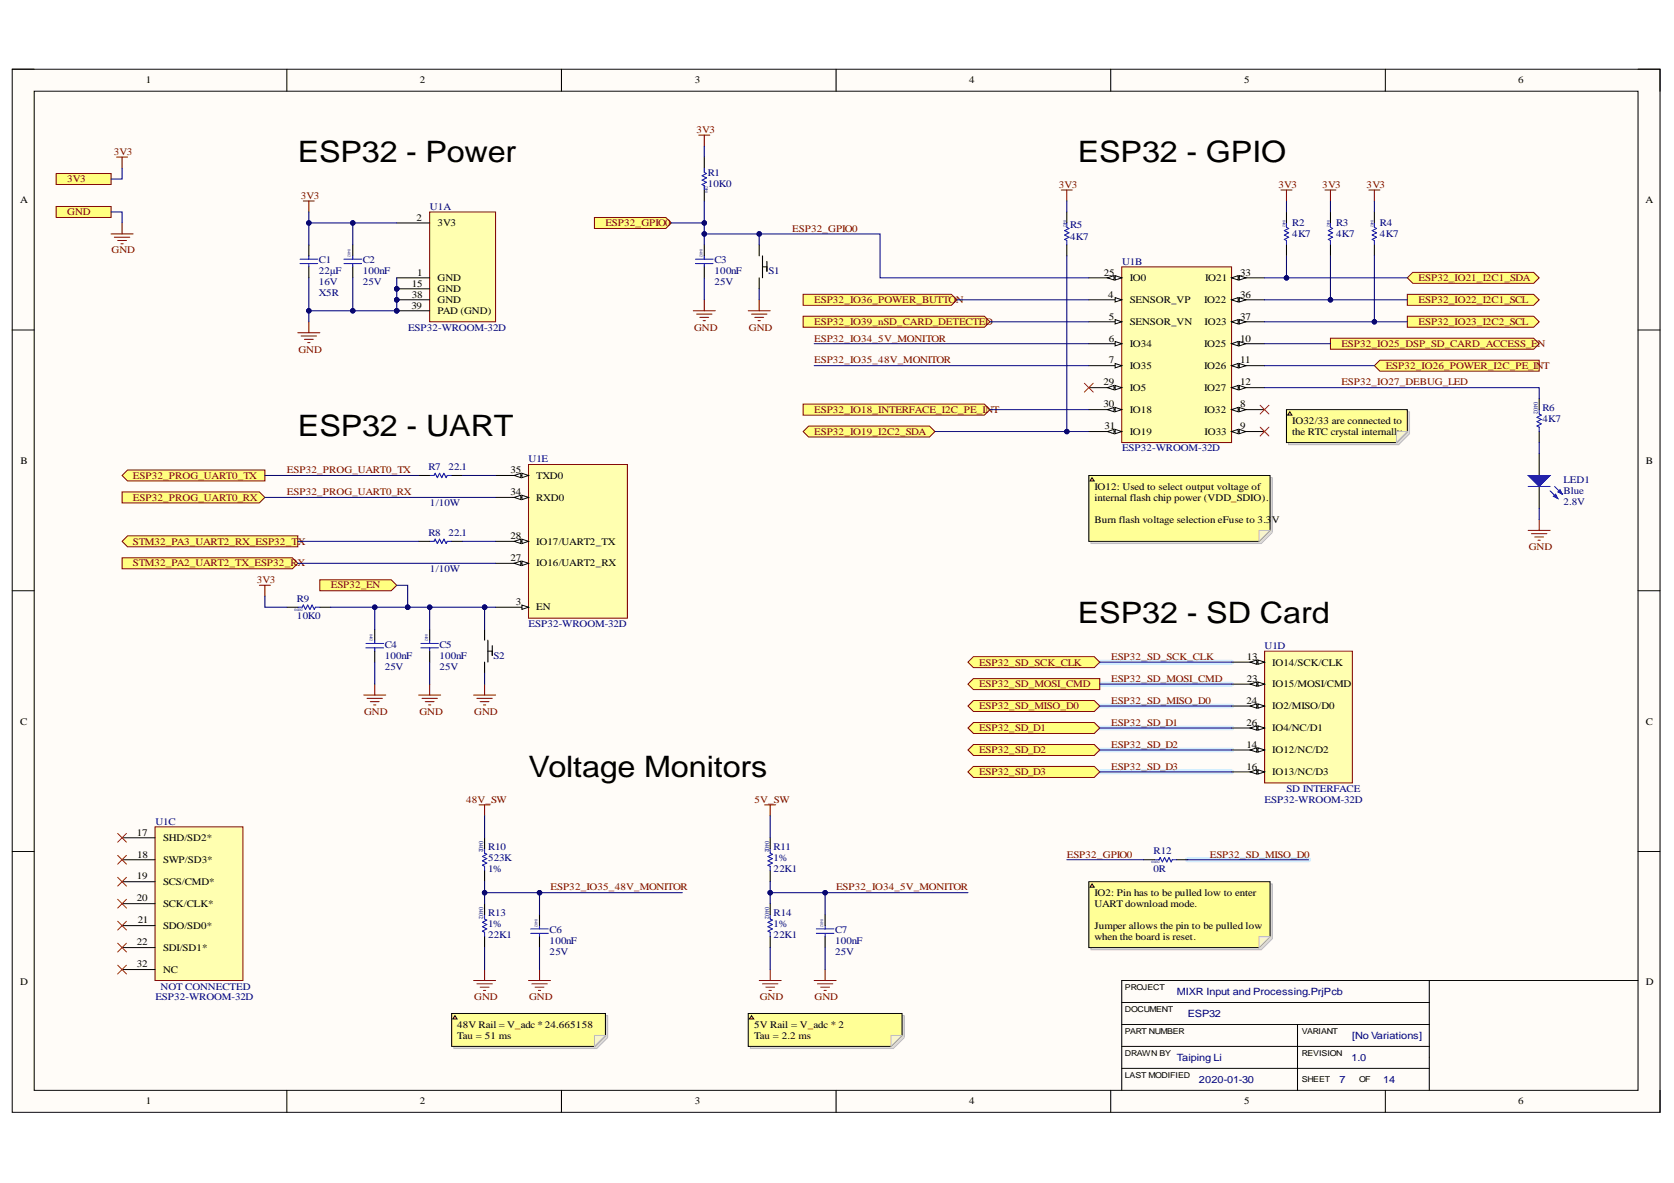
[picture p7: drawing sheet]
<svg xmlns="http://www.w3.org/2000/svg" width="297mm" height="210mm" viewBox="0 0 297 210" stroke-linecap="round" stroke-linejoin="round" font-family="sans-serif">
<path d="M2.2 12.3h292.4v185.1h-292.4z" fill-rule="evenodd" fill="#fffcf8"/>
<path d="M2.2 12.3h292.4v185.1h-292.4z" fill="none" stroke="#000" stroke-width=".18"/>
<path d="M6.1 16.2h284.6v177.3h-284.6z" fill-rule="evenodd" fill="#fffcf8"/>
<g fill="none" stroke="#000" stroke-width=".18">
<path d="M2.2 12.3h3.9M6.1 16.2h284.6v177.3h-284.6zM50.9 12.3v3.9M99.6 12.3v3.9M148.4 12.3v3.9M197.1 12.3v3.9M245.8 12.3v3.9M290.7 12.3h3.9v3.9M2.2 58.5h3.9M290.7 58.6h3.9M2.2 104.8h3.9M290.7 104.8h3.9"/>
<path d="M2.2 151.1h3.9M290.7 151.1h3.9M199 177.9h54.6M253.6 174v19.5M290.7 174h-91.7v19.5M50.9 193.5v3.9M99.6 193.5v3.9M148.4 193.5v3.9M197.1 193.5v3.9M199 189.6h54.6M199 181.8h54.6M199 185.7h54.6"/>
<path d="M230.2 181.8v11.7M245.8 193.5v3.9M294.6 193.5v3.9"/>
</g>
<path d="M195.1 117.5h23.4M195.1 137h23.4M195.1 133.1h23.4M195.1 129.2h23.4M195.1 125.3h23.4M195.1 121.4h23.4M210.7 152.5h21.5" fill="none" stroke="#ccecff" stroke-width=".93"/>
<circle cx="70.4" cy="51.2" r=".39" fill="#000080"/>
<circle cx="70.4" cy="51.2" r=".39" fill="none" stroke="#000080" stroke-width=".18"/>
<circle cx="70.4" cy="53.2" r=".39" fill="#000080"/>
<circle cx="70.4" cy="53.2" r=".39" fill="none" stroke="#000080" stroke-width=".18"/>
<circle cx="70.4" cy="55.1" r=".39" fill="#000080"/>
<circle cx="70.4" cy="55.1" r=".39" fill="none" stroke="#000080" stroke-width=".18"/>
<path d="M76.2 37.6h11.7v19.5h-11.7z" fill-rule="evenodd" fill="#ffffb0"/>
<path d="M76.2 37.6h11.7v19.5h-11.7z" fill="none" stroke="#800000" stroke-width=".18"/>
<path d="M70.4 39.6h5.8M70.4 49.3h5.8M70.4 51.2h5.8" fill="none" stroke="#000" stroke-width=".19"/>
<circle cx="70.4" cy="51.2" r=".39" fill="#000080"/>
<circle cx="70.4" cy="51.2" r=".39" fill="none" stroke="#000080" stroke-width=".18"/>
<path d="M70.4 53.2h5.8" fill="none" stroke="#000" stroke-width=".19"/>
<circle cx="70.4" cy="53.2" r=".39" fill="#000080"/>
<circle cx="70.4" cy="53.2" r=".39" fill="none" stroke="#000080" stroke-width=".18"/>
<path d="M70.4 55.1h5.8" fill="none" stroke="#000" stroke-width=".19"/>
<circle cx="70.4" cy="55.1" r=".39" fill="#000080"/>
<circle cx="70.4" cy="55.1" r=".39" fill="none" stroke="#000080" stroke-width=".18"/>
<path d="M199 47.4h19.5v31.1h-19.5z" fill-rule="evenodd" fill="#ffffb0"/>
<path d="M199 47.4h19.5v31.1h-19.5z" fill="none" stroke="#800000" stroke-width=".18"/>
<path d="M193.2 53.2h5.8" fill="none" stroke="#000" stroke-width=".18"/>
<path d="M197.9 52.8l1.1 .4-1.1 .4z" fill="#f8fcff"/>
<path d="M193.2 57.1h5.8M197.9 52.8l1.1 .4-1.1 .4z" fill="none" stroke="#000" stroke-width=".18"/>
<path d="M197.9 56.7l1.1 .4-1.1 .4z" fill="#f8fcff"/>
<path d="M197.9 56.7l1.1 .4-1.1 .4zM193.2 61h5.8" fill="none" stroke="#000" stroke-width=".18"/>
<path d="M197.9 60.6l1.1 .4-1.1 .4z" fill="#f8fcff"/>
<path d="M193.2 64.9h5.8M197.9 60.6l1.1 .4-1.1 .4z" fill="none" stroke="#000" stroke-width=".18"/>
<path d="M197.9 64.5l1.1 .4-1.1 .4z" fill="#f8fcff"/>
<path d="M197.9 64.5l1.1 .4-1.1 .4zM218.5 72.7h5.9" fill="none" stroke="#000" stroke-width=".18"/>
<path d="M218.5 72.7l1.2-.4v.8z" fill="#f8fcff"/>
<path d="M218.5 72.7l1.2-.4v.8z" fill="none" stroke="#000" stroke-width=".18"/>
<path d="M219.9 72.3l1.2 .4-1.2 .4z" fill="#f8fcff"/>
<path d="M218.5 76.6h5.9M219.9 72.3l1.2 .4-1.2 .4z" fill="none" stroke="#000" stroke-width=".18"/>
<path d="M218.5 76.6l1.2-.4v.8z" fill="#f8fcff"/>
<path d="M218.5 76.6l1.2-.4v.8z" fill="none" stroke="#000" stroke-width=".18"/>
<path d="M219.9 76.2l1.2 .4-1.2 .4z" fill="#f8fcff"/>
<path d="M218.5 61h5.9M219.9 76.2l1.2 .4-1.2 .4z" fill="none" stroke="#000" stroke-width=".18"/>
<path d="M218.5 61l1.2-.4v.8z" fill="#f8fcff"/>
<path d="M218.5 61l1.2-.4v.8z" fill="none" stroke="#000" stroke-width=".18"/>
<path d="M219.9 60.6l1.2 .4-1.2 .4z" fill="#f8fcff"/>
<path d="M218.5 64.9h5.9M219.9 60.6l1.2 .4-1.2 .4z" fill="none" stroke="#000" stroke-width=".18"/>
<path d="M218.5 64.9l1.2-.4v.8z" fill="#f8fcff"/>
<path d="M218.5 64.9l1.2-.4v.8z" fill="none" stroke="#000" stroke-width=".18"/>
<path d="M219.9 64.5l1.2 .4-1.2 .4z" fill="#f8fcff"/>
<path d="M218.5 68.8h5.9M219.9 64.5l1.2 .4-1.2 .4z" fill="none" stroke="#000" stroke-width=".18"/>
<path d="M218.5 68.8l1.2-.4v.8z" fill="#f8fcff"/>
<path d="M218.5 68.8l1.2-.4v.8z" fill="none" stroke="#000" stroke-width=".18"/>
<path d="M219.9 68.4l1.2 .4-1.2 .4z" fill="#f8fcff"/>
<path d="M193.2 49.3h5.8M219.9 68.4l1.2 .4-1.2 .4z" fill="none" stroke="#000" stroke-width=".18"/>
<path d="M197.9 48.9l1.1 .4-1.1 .4z" fill="#f8fcff"/>
<path d="M197.9 48.9l1.1 .4-1.1 .4z" fill="none" stroke="#000" stroke-width=".18"/>
<path d="M196.5 49.3l1.2-.4v.8z" fill="#f8fcff"/>
<path d="M196.5 49.3l1.2-.4v.8zM193.2 68.8h5.8" fill="none" stroke="#000" stroke-width=".18"/>
<path d="M197.9 68.4l1.1 .4-1.1 .4z" fill="#f8fcff"/>
<path d="M197.9 68.4l1.1 .4-1.1 .4z" fill="none" stroke="#000" stroke-width=".18"/>
<path d="M196.5 68.8l1.2-.4v.8z" fill="#f8fcff"/>
<path d="M193.2 72.7h5.8M196.5 68.8l1.2-.4v.8z" fill="none" stroke="#000" stroke-width=".18"/>
<path d="M197.9 72.3l1.1 .4-1.1 .4z" fill="#f8fcff"/>
<path d="M197.9 72.3l1.1 .4-1.1 .4z" fill="none" stroke="#000" stroke-width=".18"/>
<path d="M196.5 72.7l1.2-.4v.8z" fill="#f8fcff"/>
<path d="M193.2 76.6h5.8M196.5 72.7l1.2-.4v.8z" fill="none" stroke="#000" stroke-width=".18"/>
<path d="M197.9 76.2l1.1 .4-1.1 .4z" fill="#f8fcff"/>
<path d="M197.9 76.2l1.1 .4-1.1 .4z" fill="none" stroke="#000" stroke-width=".18"/>
<path d="M196.5 76.6l1.2-.4v.8z" fill="#f8fcff"/>
<path d="M218.5 49.3h5.9M196.5 76.6l1.2-.4v.8z" fill="none" stroke="#000" stroke-width=".18"/>
<path d="M218.5 49.3l1.2-.4v.8z" fill="#f8fcff"/>
<path d="M218.5 49.3l1.2-.4v.8z" fill="none" stroke="#000" stroke-width=".18"/>
<path d="M219.9 48.9l1.2 .4-1.2 .4z" fill="#f8fcff"/>
<path d="M218.5 53.2h5.9M219.9 48.9l1.2 .4-1.2 .4z" fill="none" stroke="#000" stroke-width=".18"/>
<path d="M218.5 53.2l1.2-.4v.8z" fill="#f8fcff"/>
<path d="M218.5 53.2l1.2-.4v.8z" fill="none" stroke="#000" stroke-width=".18"/>
<path d="M219.9 52.8l1.2 .4-1.2 .4z" fill="#f8fcff"/>
<path d="M218.5 57.1h5.9M219.9 52.8l1.2 .4-1.2 .4z" fill="none" stroke="#000" stroke-width=".18"/>
<path d="M218.5 57.1l1.2-.4v.8z" fill="#f8fcff"/>
<path d="M218.5 57.1l1.2-.4v.8z" fill="none" stroke="#000" stroke-width=".18"/>
<path d="M219.9 56.7l1.2 .4-1.2 .4z" fill="#f8fcff"/>
<path d="M219.9 56.7l1.2 .4-1.2 .4z" fill="none" stroke="#000" stroke-width=".18"/>
<path d="M27.5 146.7h15.6v27.3h-15.6z" fill-rule="evenodd" fill="#ffffb0"/>
<path d="M27.5 146.7h15.6v27.3h-15.6z" fill="none" stroke="#800000" stroke-width=".18"/>
<path d="M21.7 148.7h5.8M21.7 152.5h5.8M21.7 156.4h5.8M21.7 160.3h5.8M21.7 164.2h5.8M21.7 168.1h5.8M21.7 172h5.8" fill="none" stroke="#000" stroke-width=".19"/>
<path d="M224.4 115.5h15.6v23.4h-15.6z" fill-rule="evenodd" fill="#ffffb0"/>
<path d="M224.4 115.5h15.6v23.4h-15.6z" fill="none" stroke="#800000" stroke-width=".18"/>
<path d="M218.5 117.5h5.9" fill="none" stroke="#000" stroke-width=".18"/>
<path d="M223.2 117.1l1.2 .4-1.2 .4z" fill="#f8fcff"/>
<path d="M223.2 117.1l1.2 .4-1.2 .4z" fill="none" stroke="#000" stroke-width=".18"/>
<path d="M221.8 117.5l1.2-.4v.8z" fill="#f8fcff"/>
<path d="M221.8 117.5l1.2-.4v.8zM218.5 133.1h5.9" fill="none" stroke="#000" stroke-width=".18"/>
<path d="M223.2 132.7l1.2 .4-1.2 .4z" fill="#f8fcff"/>
<path d="M223.2 132.7l1.2 .4-1.2 .4z" fill="none" stroke="#000" stroke-width=".18"/>
<path d="M221.8 133.1l1.2-.4v.8z" fill="#f8fcff"/>
<path d="M218.5 137h5.9M221.8 133.1l1.2-.4v.8z" fill="none" stroke="#000" stroke-width=".18"/>
<path d="M223.2 136.6l1.2 .4-1.2 .4z" fill="#f8fcff"/>
<path d="M223.2 136.6l1.2 .4-1.2 .4z" fill="none" stroke="#000" stroke-width=".18"/>
<path d="M221.8 137l1.2-.4v.8z" fill="#f8fcff"/>
<path d="M218.5 121.4h5.9M221.8 137l1.2-.4v.8z" fill="none" stroke="#000" stroke-width=".18"/>
<path d="M223.2 121l1.2 .4-1.2 .4z" fill="#f8fcff"/>
<path d="M223.2 121l1.2 .4-1.2 .4z" fill="none" stroke="#000" stroke-width=".18"/>
<path d="M221.8 121.4l1.2-.4v.8z" fill="#f8fcff"/>
<path d="M218.5 125.3h5.9M221.8 121.4l1.2-.4v.8z" fill="none" stroke="#000" stroke-width=".18"/>
<path d="M223.2 124.9l1.2 .4-1.2 .4z" fill="#f8fcff"/>
<path d="M223.2 124.9l1.2 .4-1.2 .4z" fill="none" stroke="#000" stroke-width=".18"/>
<path d="M221.8 125.3l1.2-.4v.8z" fill="#f8fcff"/>
<path d="M218.5 129.2h5.9M221.8 125.3l1.2-.4v.8z" fill="none" stroke="#000" stroke-width=".18"/>
<path d="M223.2 128.8l1.2 .4-1.2 .4z" fill="#f8fcff"/>
<path d="M223.2 128.8l1.2 .4-1.2 .4z" fill="none" stroke="#000" stroke-width=".18"/>
<path d="M221.8 129.2l1.2-.4v.8z" fill="#f8fcff"/>
<path d="M221.8 129.2l1.2-.4v.8z" fill="none" stroke="#000" stroke-width=".18"/>
<path d="M93.8 82.4h17.5v27.3h-17.5z" fill-rule="evenodd" fill="#ffffb0"/>
<path d="M93.8 82.4h17.5v27.3h-17.5z" fill="none" stroke="#800000" stroke-width=".18"/>
<path d="M87.9 107.7h5.9" fill="none" stroke="#000" stroke-width=".19"/>
<path d="M92.6 107.4l1.2 .3-1.2 .4z" fill="#f8fcff"/>
<path d="M92.6 107.4l1.2 .3-1.2 .4z" fill="none" stroke="#000" stroke-width=".18"/>
<path d="M87.9 100h5.9" fill="none" stroke="#000" stroke-width=".19"/>
<path d="M92.6 99.6l1.2 .4-1.2 .3z" fill="#f8fcff"/>
<path d="M92.6 99.6l1.2 .4-1.2 .3z" fill="none" stroke="#000" stroke-width=".18"/>
<path d="M91.2 100l1.2-.4v.7z" fill="#f8fcff"/>
<path d="M91.2 100l1.2-.4v.7z" fill="none" stroke="#000" stroke-width=".18"/>
<path d="M87.9 96.1h5.9" fill="none" stroke="#000" stroke-width=".19"/>
<path d="M92.6 95.7l1.2 .4-1.2 .3z" fill="#f8fcff"/>
<path d="M92.6 95.7l1.2 .4-1.2 .3z" fill="none" stroke="#000" stroke-width=".18"/>
<path d="M91.2 96.1l1.2-.4v.7z" fill="#f8fcff"/>
<path d="M91.2 96.1l1.2-.4v.7z" fill="none" stroke="#000" stroke-width=".18"/>
<path d="M87.9 88.3h5.9" fill="none" stroke="#000" stroke-width=".19"/>
<path d="M92.6 87.9l1.2 .4-1.2 .3z" fill="#f8fcff"/>
<path d="M92.6 87.9l1.2 .4-1.2 .3z" fill="none" stroke="#000" stroke-width=".18"/>
<path d="M91.2 88.3l1.2-.4v.7z" fill="#f8fcff"/>
<path d="M91.2 88.3l1.2-.4v.7z" fill="none" stroke="#000" stroke-width=".18"/>
<path d="M87.9 84.4h5.9" fill="none" stroke="#000" stroke-width=".19"/>
<path d="M92.6 84l1.2 .4-1.2 .4z" fill="#f8fcff"/>
<path d="M92.6 84l1.2 .4-1.2 .4z" fill="none" stroke="#000" stroke-width=".18"/>
<path d="M91.2 84.4l1.2-.4v.8z" fill="#f8fcff"/>
<path d="M91.2 84.4l1.2-.4v.8z" fill="none" stroke="#000" stroke-width=".18"/>
<g fill="none" stroke="#00f" stroke-width=".19">
<path d="M125 29.8v.8l.4 .2-.8 .4 .8 .4-.8 .4 .8 .3-.8 .4 .4 .2v.8M53.2 46.8h3.2M53.2 46h3.2M54.8 45.4v.6M54.8 46.8v.5M61 46.8h3.2M61 46h3.2M62.6 45.4v.6M62.6 46.8v.5M123.4 46.8h3.1M123.4 46h3.1M125 45.4v.6"/>
<path d="M125 46.8v.5M76.2 84.4h.8l.2-.4 .4 .8 .4-.8 .4 .8 .4-.8 .4 .8 .2-.4h.7M76.2 96.1h.8l.2-.4 .4 .7 .4-.7 .4 .7 .4-.7 .4 .7 .2-.3h.7M52.8 107.7h.8l.2-.3 .4 .7 .4-.7 .4 .7 .4-.7 .4 .7 .2-.4h.7M64.9 115h3.2M64.9 114.2h3.2M66.5 113.6v.6M66.5 115v.5M74.7 115h3.1M74.7 114.2h3.1M76.2 113.6v.6M76.2 115v.5"/>
</g>
<g fill="none" stroke="#000" stroke-width=".19">
<path d="M125 27.9v1.9M125 33.7v2M54.8 43.5v1.9M54.8 47.3v2M62.6 43.5v1.9M62.6 47.3v2M125 43.5v1.9M125 47.3v2M134.7 43.5v1.9M134.7 49.3v1.9M135.3 45.4v3.9M135.3 47.3h.8"/>
<path d="M136.1 46.4v1.7M74.3 84.4h1.9M74.3 96.1h1.9M80.1 84.4h2M80.1 96.1h2M50.9 107.7h1.9M56.7 107.7h2M66.5 111.6v2M66.5 115.5v2M76.2 111.6v2M76.2 115.5v2M86 111.6v2"/>
<path d="M86 117.5v1.9M86.6 113.6v3.9M86.6 115.5h.7M87.3 114.6v1.7"/>
</g>
<g fill="none" stroke="#800000" stroke-width=".19">
<path d="M53.8 35.7h2M54.8 35.7v1.9M124 24h1.9M125 24v1.9M52.8 59h3.9M53.4 59.6h2.8M54.8 57.1v1.9M123 55.1h3.9M123.6 55.7h2.7M124.2 56.3h1.5M124.8 56.9h.4M125 53.2v1.9"/>
<path d="M132.8 55.1h3.9M133.3 55.7h2.8M133.9 56.3h1.6M134.5 56.9h.4M134.7 53.2v1.9M54 60.2h1.6M54.6 60.8h.4M46 103.8h2M47 103.8v2M64.5 123.3h3.9M65.1 123.9h2.8M65.7 124.5h1.6"/>
<path d="M66.3 125.1h.4M66.5 121.4v1.9M74.3 123.3h3.9M74.9 123.9h2.7M75.5 124.5h1.5M76 125.1h.4M76.2 121.4v1.9M84 123.3h3.9M84.6 123.9h2.7M85.2 124.5h1.6M85.8 125.1h.4M86 121.4v1.9"/>
</g>
<g fill="none" stroke="#f00" stroke-width=".18">
<path d="M20.9 147.9l1.5 1.5M20.9 151.8l1.5 1.5M20.9 155.7l1.5 1.5M20.9 159.6l1.5 1.5M22.4 147.9l-1.5 1.5M22.4 151.8l-1.5 1.5M22.4 155.7l-1.5 1.5M22.4 159.6l-1.5 1.5M20.9 163.5l1.5 1.5M20.9 167.4l1.5 1.5M20.9 171.3l1.5 1.5M22.4 163.5l-1.5 1.5"/>
<path d="M22.4 167.4l-1.5 1.5M22.4 171.3l-1.5 1.5"/>
</g>
<path d="M171.8 117.5l.9-1h21.5l.9 1-.9 1h-21.5z" fill-rule="evenodd" fill="#ffff80"/>
<path d="M171.8 117.5l.9-1h21.5l.9 1-.9 1h-21.5z" fill="none" stroke="#800000" stroke-width=".18"/>
<path d="M172.7 120.4h22.4v2h-22.4l-.9-1z" fill-rule="evenodd" fill="#ffff80"/>
<path d="M172.7 120.4h22.4v2h-22.4l-.9-1z" fill="none" stroke="#800000" stroke-width=".18"/>
<path d="M171.8 125.3l.9-1h21.5l.9 1-.9 .9h-21.5z" fill-rule="evenodd" fill="#ffff80"/>
<path d="M171.8 125.3l.9-1h21.5l.9 1-.9 .9h-21.5z" fill="none" stroke="#800000" stroke-width=".18"/>
<path d="M171.8 129.2l.9-1h21.5l.9 1-.9 .9h-21.5z" fill-rule="evenodd" fill="#ffff80"/>
<path d="M171.8 129.2l.9-1h21.5l.9 1-.9 .9h-21.5z" fill="none" stroke="#800000" stroke-width=".18"/>
<path d="M171.8 133.1l.9-1h21.5l.9 1-.9 .9h-21.5z" fill-rule="evenodd" fill="#ffff80"/>
<path d="M171.8 133.1l.9-1h21.5l.9 1-.9 .9h-21.5z" fill="none" stroke="#800000" stroke-width=".18"/>
<path d="M171.8 137l.9-1h21.5l.9 1-.9 .9h-21.5z" fill-rule="evenodd" fill="#ffff80"/>
<path d="M171.8 137l.9-1h21.5l.9 1-.9 .9h-21.5z" fill="none" stroke="#800000" stroke-width=".18"/>
<path d="M204.9 152.5h.8l.2-.3 .4 .7 .3-.7 .4 .7 .4-.7 .4 .7 .2-.4h.8" fill="none" stroke="#00f" stroke-width=".18"/>
<path d="M202.9 152.5h2M208.8 152.5h1.9" fill="none" stroke="#000" stroke-width=".18"/>
<path d="M56.7 102.9h12.7l1 .9-1 1h-12.7z" fill-rule="evenodd" fill="#ffff80"/>
<path d="M56.7 102.9h12.7l1 .9-1 1h-12.7z" fill="none" stroke="#800000" stroke-width=".18"/>
<path d="M105.5 38.6h12.6l1 1-1 .9h-12.6z" fill-rule="evenodd" fill="#ffff80"/>
<path d="M105.5 38.6h12.6l1 1-1 .9h-12.6z" fill="none" stroke="#800000" stroke-width=".18"/>
<path d="M21.7 84.4l.9-1h24.4v1.9h-24.4z" fill-rule="evenodd" fill="#ffff80"/>
<path d="M21.7 84.4l.9-1h24.4v1.9h-24.4z" fill="none" stroke="#800000" stroke-width=".18"/>
<path d="M21.7 87.3h24.3l1 1-1 .9h-24.3z" fill-rule="evenodd" fill="#ffff80"/>
<path d="M227.3 33.7h2M228.3 33.7v2M235.1 33.7h2M236.1 33.7v2M21.7 87.3h24.3l1 1-1 .9h-24.3z" fill="none" stroke="#800000" stroke-width=".18"/>
<path d="M228.3 39.6v.7l.4 .2-.8 .4 .8 .4-.8 .4 .8 .4-.8 .4 .4 .2v.8M236.1 39.6v.7l.4 .2-.8 .4 .8 .4-.8 .4 .8 .4-.8 .4 .4 .2v.8" fill="none" stroke="#00f" stroke-width=".18"/>
<path d="M228.3 37.6v2M236.1 37.6v2M228.3 43.5v1.9M236.1 43.5v1.9" fill="none" stroke="#000" stroke-width=".18"/>
<path d="M249.7 49.3l1-1h21.4l1 1-1 1h-21.4z" fill-rule="evenodd" fill="#ffff80"/>
<path d="M249.7 49.3l1-1h21.4l1 1-1 1h-21.4z" fill="none" stroke="#800000" stroke-width=".18"/>
<path d="M249.7 52.2h22.4l1 1-1 1h-22.4z" fill-rule="evenodd" fill="#ffff80"/>
<path d="M249.7 52.2h22.4l1 1-1 1h-22.4z" fill="none" stroke="#800000" stroke-width=".18"/>
<path d="M223.6 71.9l1.6 1.6M223.6 75.8l1.6 1.6M225.2 71.9l-1.6 1.6M225.2 75.8l-1.6 1.6" fill="none" stroke="#f00" stroke-width=".18"/>
<path d="M142.5 52.2h26.3l1 1-1 1h-26.3z" fill-rule="evenodd" fill="#ffff80"/>
<path d="M142.5 52.2h26.3l1 1-1 1h-26.3z" fill="none" stroke="#800000" stroke-width=".18"/>
<path d="M273.1 72.7v.8l.4 .2-.8 .3 .8 .4-.8 .4 .8 .4-.8 .4 .4 .2v.8" fill="none" stroke="#00f" stroke-width=".18"/>
<path d="M273.1 70.7v2M273.1 76.6v1.9M273.1 80.5v3.9M273.1 86.3v3.9" fill="none" stroke="#000" stroke-width=".18"/>
<path d="M271.2 84.4h3.9l-2 1.9z" fill="#00f"/>
<path d="M271.2 84.4h3.9l-2 1.9zM275.1 87.1l1.3 1.4M275.8 86.3l1.4 1.4" fill="none" stroke="#00f" stroke-width=".18"/>
<path d="M275.6 88.1l.4-.4 .4 .8z" fill="#00f"/>
<path d="M275.6 88.1l.4-.4 .4 .8z" fill="none" stroke="#00f" stroke-width=".18"/>
<path d="M276.4 87.3l.4-.4 .4 .8z" fill="#00f"/>
<path d="M271.2 86.3h3.9M276.4 87.3l.4-.4 .4 .8z" fill="none" stroke="#00f" stroke-width=".18"/>
<path d="M249.7 56.1h22.4l1 1-1 1h-22.4z" fill-rule="evenodd" fill="#ffff80"/>
<path d="M249.7 56.1h22.4l1 1-1 1h-22.4z" fill="none" stroke="#800000" stroke-width=".18"/>
<path d="M142.5 76.6l1-1h21.4l1 1-1 .9h-21.4z" fill-rule="evenodd" fill="#ffff80"/>
<path d="M142.5 76.6l1-1h21.4l1 1-1 .9h-21.4z" fill="none" stroke="#800000" stroke-width=".18"/>
<path d="M236.1 60h36l1 1-1 1h-36z" fill-rule="evenodd" fill="#ffff80"/>
<path d="M236.1 60h36l1 1-1 1h-36z" fill="none" stroke="#800000" stroke-width=".18"/>
<path d="M142.5 56.1h32.2l1 1-1 1h-32.2z" fill-rule="evenodd" fill="#ffff80"/>
<path d="M242.9 33.7h1.9M243.9 33.7v2M142.5 56.1h32.2l1 1-1 1h-32.2zM271.2 94.1h3.9M271.7 94.7h2.8M272.3 95.3h1.6M272.9 95.9h.4M273.1 92.2v1.9" fill="none" stroke="#800000" stroke-width=".18"/>
<path d="M189.3 39.6v.7l.4 .2-.8 .4 .8 .4-.8 .4 .8 .4-.8 .4 .4 .2v.8M243.9 39.6v.7l.4 .2-.8 .4 .8 .4-.8 .4 .8 .4-.8 .4 .4 .2v.8" fill="none" stroke="#00f" stroke-width=".18"/>
<path d="M189.3 37.6v2M243.9 37.6v2M189.3 43.5v1.9M243.9 43.5v1.9" fill="none" stroke="#000" stroke-width=".18"/>
<path d="M192.4 68l1.6 1.6M194 68l-1.6 1.6" fill="none" stroke="#f00" stroke-width=".18"/>
<path d="M142.5 71.7h32.2l1 1-1 1h-32.2z" fill-rule="evenodd" fill="#ffff80"/>
<path d="M142.5 71.7h32.2l1 1-1 1h-32.2z" fill="none" stroke="#800000" stroke-width=".18"/>
<path d="M243.9 64.9l.9-1h28.3v2h-28.3z" fill-rule="evenodd" fill="#ffff80"/>
<path d="M243.9 64.9l.9-1h28.3v2h-28.3z" fill="none" stroke="#800000" stroke-width=".18"/>
<path d="M21.7 99h30.2l.9 1-.9 .9h-30.2z" fill-rule="evenodd" fill="#ffff80"/>
<path d="M21.7 99h30.2l.9 1-.9 .9h-30.2z" fill="none" stroke="#800000" stroke-width=".18"/>
<path d="M21.7 96.1l.9-1h30.2v1.9h-30.2z" fill-rule="evenodd" fill="#ffff80"/>
<path d="M188.3 33.7h2M189.3 33.7v2M21.7 96.1l.9-1h30.2v1.9h-30.2z" fill="none" stroke="#800000" stroke-width=".18"/>
<path d="M20.7 27.9h1.9M21.7 27.9v1.9" fill="none" stroke="#800000" stroke-width=".19"/>
<path d="M10 30.8h9.7v1.9h-9.7z" fill-rule="evenodd" fill="#ffff80"/>
<path d="M10 30.8h9.7v1.9h-9.7z" fill="none" stroke="#800000" stroke-width=".18"/>
<path d="M10 36.6h9.7v2h-9.7z" fill-rule="evenodd" fill="#ffff80"/>
<g fill="none" stroke="#800000" stroke-width=".18">
<path d="M10 36.6h9.7v2h-9.7zM84 174h3.9M84.6 174.6h2.8M85.2 175.2h1.6M85.8 175.7h.4M86 172v2M93.8 174h3.9M94.4 174.6h2.7M95 175.2h1.5M95.5 175.7h.4M95.7 172v2M134.7 174h3.9"/>
<path d="M135.3 174.6h2.7M135.9 175.2h1.5M136.5 175.7h.4M136.7 172v2M144.5 174h3.9M145 174.6h2.8M145.6 175.2h1.6M146.2 175.7h.4M146.4 172v2"/>
</g>
<path d="M21.7 39.6v1.9M19.7 41.5h3.9M20.3 42.1h2.7M20.9 42.7h1.5M21.5 43.3h.4M85 142.8h2M86 142.8v2M135.7 142.8h1.9M136.7 142.8v2" fill="none" stroke="#800000" stroke-width=".19"/>
<path d="M86 150.6v.8l.4 .2-.8 .4 .8 .4-.8 .3 .8 .4-.8 .4 .4 .2v.8M136.7 150.6v.8l.4 .2-.8 .4 .8 .4-.8 .3 .8 .4-.8 .4 .4 .2v.8M86 162.3v.8l.4 .2-.8 .4 .8 .3-.8 .4 .8 .4-.8 .4 .4 .2v.8M94.2 165.6h3.1M94.2 164.8h3.1M95.7 164.2v.6M95.7 165.6v.6M136.7 162.3v.8l.4 .2-.8 .4 .8 .3-.8 .4 .8 .4-.8 .4 .4 .2v.8M144.9 165.6h3.1M144.9 164.8h3.1M146.4 164.2v.6M146.4 165.6v.6" fill="none" stroke="#00f" stroke-width=".19"/>
<path d="M86 148.7v1.9M86 154.5v1.9M136.7 148.7v1.9M136.7 154.5v1.9M86 160.3v2M86 166.2v1.9M95.7 162.3v1.9M95.7 166.2v1.9M136.7 160.3v2M136.7 166.2v1.9M146.4 162.3v1.9M146.4 166.2v1.9" fill="none" stroke="#000" stroke-width=".19"/>
<path d="M144.5 64.9h48.7" fill="none" stroke="#000080" stroke-width=".18"/>
<path d="M19.7 37.6h2v2M21.7 29.8v2h-2M70.4 49.3v5.8h-15.6v2M47 88.3h40.9M47 84.4h27.3M52.8 100h35.1M52.8 96.1h21.5M47 105.8v1.9h3.9" fill="none" stroke="#000080" stroke-width=".19"/>
<circle cx="54.8" cy="55.1" r=".39" fill="#000080"/>
<circle cx="54.8" cy="55.1" r=".39" fill="none" stroke="#000080" stroke-width=".18"/>
<circle cx="62.6" cy="55.1" r=".39" fill="#000080"/>
<circle cx="62.6" cy="55.1" r=".39" fill="none" stroke="#000080" stroke-width=".18"/>
<circle cx="70.4" cy="55.1" r=".39" fill="#000080"/>
<circle cx="70.4" cy="55.1" r=".39" fill="none" stroke="#000080" stroke-width=".18"/>
<circle cx="70.4" cy="53.2" r=".39" fill="#000080"/>
<circle cx="70.4" cy="53.2" r=".39" fill="none" stroke="#000080" stroke-width=".18"/>
<circle cx="70.4" cy="51.2" r=".39" fill="#000080"/>
<circle cx="70.4" cy="51.2" r=".39" fill="none" stroke="#000080" stroke-width=".18"/>
<path d="M70.4 39.6h-15.6v3.9" fill="none" stroke="#000080" stroke-width=".19"/>
<circle cx="54.8" cy="39.6" r=".39" fill="#000080"/>
<circle cx="54.8" cy="39.6" r=".39" fill="none" stroke="#000080" stroke-width=".18"/>
<circle cx="62.6" cy="39.6" r=".39" fill="#000080"/>
<circle cx="62.6" cy="39.6" r=".39" fill="none" stroke="#000080" stroke-width=".18"/>
<path d="M58.7 107.7h13.6" fill="none" stroke="#000080" stroke-width=".19"/>
<circle cx="66.5" cy="107.7" r=".39" fill="#000080"/>
<circle cx="66.5" cy="107.7" r=".39" fill="none" stroke="#000080" stroke-width=".18"/>
<circle cx="72.3" cy="107.7" r=".39" fill="#000080"/>
<circle cx="72.3" cy="107.7" r=".39" fill="none" stroke="#000080" stroke-width=".18"/>
<path d="M70.4 103.8h1.9v3.9" fill="none" stroke="#000080" stroke-width=".19"/>
<circle cx="72.3" cy="107.7" r=".39" fill="#000080"/>
<circle cx="72.3" cy="107.7" r=".39" fill="none" stroke="#000080" stroke-width=".18"/>
<path d="M72.3 107.7h13.7" fill="none" stroke="#000080" stroke-width=".19"/>
<circle cx="72.3" cy="107.7" r=".39" fill="#000080"/>
<circle cx="72.3" cy="107.7" r=".39" fill="none" stroke="#000080" stroke-width=".18"/>
<circle cx="76.2" cy="107.7" r=".39" fill="#000080"/>
<circle cx="76.2" cy="107.7" r=".39" fill="none" stroke="#000080" stroke-width=".18"/>
<circle cx="86" cy="107.7" r=".39" fill="#000080"/>
<circle cx="86" cy="107.7" r=".39" fill="none" stroke="#000080" stroke-width=".18"/>
<path d="M82.1 96.1h5.8M82.1 84.4h5.8M86 158.4h9.7v3.9" fill="none" stroke="#000080" stroke-width=".19"/>
<circle cx="95.7" cy="158.4" r=".39" fill="#000080"/>
<circle cx="95.7" cy="158.4" r=".39" fill="none" stroke="#000080" stroke-width=".18"/>
<circle cx="86" cy="158.4" r=".39" fill="#000080"/>
<circle cx="86" cy="158.4" r=".39" fill="none" stroke="#000080" stroke-width=".18"/>
<path d="M86 107.7h1.9" fill="none" stroke="#000080" stroke-width=".19"/>
<circle cx="86" cy="107.7" r=".39" fill="#000080"/>
<circle cx="86" cy="107.7" r=".39" fill="none" stroke="#000080" stroke-width=".18"/>
<path d="M95.7 158.4h25.4" fill="none" stroke="#000080" stroke-width=".19"/>
<circle cx="95.7" cy="158.4" r=".39" fill="#000080"/>
<circle cx="95.7" cy="158.4" r=".39" fill="none" stroke="#000080" stroke-width=".18"/>
<path d="M119.1 39.6h5.9" fill="none" stroke="#000080" stroke-width=".19"/>
<circle cx="125" cy="39.6" r=".39" fill="#000080"/>
<g fill="none" stroke="#000080" stroke-width=".18">
<path d="M125 41.5h31.2v7.8h37"/>
<circle cx="125" cy="39.6" r=".39"/>
</g>
<circle cx="125" cy="41.5" r=".39" fill="#000080"/>
<circle cx="125" cy="41.5" r=".39" fill="none" stroke="#000080" stroke-width=".18"/>
<circle cx="134.7" cy="41.5" r=".39" fill="#000080"/>
<circle cx="134.7" cy="41.5" r=".39" fill="none" stroke="#000080" stroke-width=".18"/>
<path d="M136.7 158.4h9.7v3.9" fill="none" stroke="#000080" stroke-width=".19"/>
<circle cx="146.4" cy="158.4" r=".39" fill="#000080"/>
<circle cx="146.4" cy="158.4" r=".39" fill="none" stroke="#000080" stroke-width=".18"/>
<circle cx="136.7" cy="158.4" r=".39" fill="#000080"/>
<g fill="none" stroke="#000080" stroke-width=".18">
<path d="M144.5 61h48.7"/>
<circle cx="136.7" cy="158.4" r=".39"/>
</g>
<path d="M146.4 158.4h25.3" fill="none" stroke="#000080" stroke-width=".19"/>
<circle cx="146.4" cy="158.4" r=".39" fill="#000080"/>
<g fill="none" stroke="#000080" stroke-width=".18">
<path d="M165.9 76.6h27.3"/>
<circle cx="146.4" cy="158.4" r=".39"/>
</g>
<circle cx="189.3" cy="76.6" r=".39" fill="#000080"/>
<g fill="none" stroke="#000080" stroke-width=".18">
<path d="M169.8 53.2h23.4M175.7 57.1h17.5M224.4 57.1h25.3M175.7 72.7h17.5M224.4 68.8h48.7v1.9M224.4 64.9h19.5M224.4 61h11.7M195.1 117.5h23.4M195.1 137h23.4M195.1 133.1h23.4M195.1 129.2h23.4M195.1 125.3h23.4"/>
<path d="M195.1 121.4h23.4M189.3 152.5h13.6M210.7 152.5h21.5"/>
<circle cx="189.3" cy="76.6" r=".39"/>
</g>
<circle cx="243.9" cy="57.1" r=".39" fill="#000080"/>
<g fill="none" stroke="#000080" stroke-width=".18">
<path d="M224.4 53.2h25.3"/>
<circle cx="243.9" cy="57.1" r=".39"/>
</g>
<circle cx="236.1" cy="53.2" r=".39" fill="#000080"/>
<g fill="none" stroke="#000080" stroke-width=".18">
<path d="M224.4 49.3h25.3"/>
<circle cx="236.1" cy="53.2" r=".39"/>
</g>
<circle cx="228.3" cy="49.3" r=".39" fill="#000080"/>
<circle cx="228.3" cy="49.3" r=".39" fill="none" stroke="#000080" stroke-width=".18"/>
<path d="M54.8 49.3v5.8" fill="none" stroke="#000080" stroke-width=".19"/>
<circle cx="54.8" cy="55.1" r=".39" fill="#000080"/>
<circle cx="54.8" cy="55.1" r=".39" fill="none" stroke="#000080" stroke-width=".18"/>
<path d="M54.8 37.6v2" fill="none" stroke="#000080" stroke-width=".19"/>
<circle cx="54.8" cy="39.6" r=".39" fill="#000080"/>
<circle cx="54.8" cy="39.6" r=".39" fill="none" stroke="#000080" stroke-width=".18"/>
<path d="M62.6 49.3v5.8" fill="none" stroke="#000080" stroke-width=".19"/>
<circle cx="62.6" cy="55.1" r=".39" fill="#000080"/>
<circle cx="62.6" cy="55.1" r=".39" fill="none" stroke="#000080" stroke-width=".18"/>
<path d="M62.6 39.6v3.9" fill="none" stroke="#000080" stroke-width=".19"/>
<circle cx="62.6" cy="39.6" r=".39" fill="#000080"/>
<circle cx="62.6" cy="39.6" r=".39" fill="none" stroke="#000080" stroke-width=".18"/>
<path d="M66.5 107.7v3.9M66.5 117.5v3.9" fill="none" stroke="#000080" stroke-width=".19"/>
<circle cx="66.5" cy="107.7" r=".39" fill="#000080"/>
<circle cx="66.5" cy="107.7" r=".39" fill="none" stroke="#000080" stroke-width=".18"/>
<path d="M76.2 107.7v3.9M76.2 117.5v3.9" fill="none" stroke="#000080" stroke-width=".19"/>
<circle cx="76.2" cy="107.7" r=".39" fill="#000080"/>
<circle cx="76.2" cy="107.7" r=".39" fill="none" stroke="#000080" stroke-width=".18"/>
<path d="M86 156.4v3.9M86 168.1v3.9" fill="none" stroke="#000080" stroke-width=".19"/>
<circle cx="86" cy="158.4" r=".39" fill="#000080"/>
<circle cx="86" cy="158.4" r=".39" fill="none" stroke="#000080" stroke-width=".18"/>
<path d="M86 107.7v3.9M86 119.4v2M86 144.8v3.9" fill="none" stroke="#000080" stroke-width=".19"/>
<circle cx="86" cy="107.7" r=".39" fill="#000080"/>
<circle cx="86" cy="107.7" r=".39" fill="none" stroke="#000080" stroke-width=".18"/>
<path d="M125 35.7v7.8M125 49.3v3.9M95.7 168.1v3.9" fill="none" stroke="#000080" stroke-width=".19"/>
<circle cx="125" cy="39.6" r=".39" fill="#000080"/>
<circle cx="125" cy="39.6" r=".39" fill="none" stroke="#000080" stroke-width=".18"/>
<circle cx="125" cy="41.5" r=".39" fill="#000080"/>
<circle cx="125" cy="41.5" r=".39" fill="none" stroke="#000080" stroke-width=".18"/>
<path d="M125 25.9v2M134.7 41.5v2M134.7 51.2v2" fill="none" stroke="#000080" stroke-width=".19"/>
<circle cx="134.7" cy="41.5" r=".39" fill="#000080"/>
<circle cx="134.7" cy="41.5" r=".39" fill="none" stroke="#000080" stroke-width=".18"/>
<path d="M136.7 156.4v3.9M136.7 168.1v3.9" fill="none" stroke="#000080" stroke-width=".19"/>
<circle cx="136.7" cy="158.4" r=".39" fill="#000080"/>
<g fill="none" stroke="#000080" stroke-width=".18">
<path d="M189.3 45.4v31.2"/>
<circle cx="136.7" cy="158.4" r=".39"/>
</g>
<path d="M136.7 144.8v3.9M146.4 168.1v3.9" fill="none" stroke="#000080" stroke-width=".19"/>
<circle cx="189.3" cy="76.6" r=".39" fill="#000080"/>
<g fill="none" stroke="#000080" stroke-width=".18">
<path d="M189.3 35.7v1.9M228.3 45.4v3.9"/>
<circle cx="189.3" cy="76.6" r=".39"/>
</g>
<circle cx="228.3" cy="49.3" r=".39" fill="#000080"/>
<g fill="none" stroke="#000080" stroke-width=".18">
<path d="M228.3 35.7v1.9M236.1 45.4v7.8"/>
<circle cx="228.3" cy="49.3" r=".39"/>
</g>
<circle cx="236.1" cy="53.2" r=".39" fill="#000080"/>
<g fill="none" stroke="#000080" stroke-width=".18">
<path d="M236.1 35.7v1.9M243.9 45.4v11.7"/>
<circle cx="236.1" cy="53.2" r=".39"/>
</g>
<circle cx="243.9" cy="57.1" r=".39" fill="#000080"/>
<g fill="none" stroke="#000080" stroke-width=".18">
<path d="M243.9 35.7v1.9M273.1 78.5v2M273.1 90.2v2"/>
<circle cx="243.9" cy="57.1" r=".39"/>
</g>
<path d="M193.6 156.8h32.2v9.8l-2 1.9h-30.2z" fill-rule="evenodd" fill="#e0ddd7"/>
<path d="M193.6 156.8h32.2v9.8l-2 1.9h-30.2z" fill="none" stroke="#bfbdba" stroke-width=".18"/>
<path d="M193.2 156.4h32.2v9.8l-2 1.9h-30.2z" fill-rule="evenodd" fill="#ffff96"/>
<path d="M193.2 156.4h32.2v9.8l-2 1.9h-30.2z" fill="none" stroke="#000" stroke-width=".18"/>
<path d="M223.4 166.2h2l-2 1.9z" fill="#f2f0d8"/>
<path d="M223.4 166.2h2l-2 1.9z" fill="none" stroke="#bfbdba" stroke-width=".18"/>
<path d="M193.8 156.8l.4 .6h-.8z" fill="#ffcc78"/>
<path d="M193.8 156.8l.4 .6h-.8z" fill="none" stroke="#300" stroke-width=".18"/>
<path d="M193.6 84.8h32.2v9.7l-2 1.9h-30.2z" fill-rule="evenodd" fill="#e0ddd7"/>
<path d="M193.6 84.8h32.2v9.7l-2 1.9h-30.2z" fill="none" stroke="#bfbdba" stroke-width=".18"/>
<path d="M193.2 84.4h32.2v9.7l-2 2h-30.2z" fill-rule="evenodd" fill="#ffff96"/>
<path d="M193.2 84.4h32.2v9.7l-2 2h-30.2z" fill="none" stroke="#000" stroke-width=".18"/>
<path d="M223.4 94.1h2l-2 2z" fill="#f2f0d8"/>
<path d="M223.4 94.1h2l-2 2z" fill="none" stroke="#bfbdba" stroke-width=".18"/>
<path d="M193.8 84.8l.4 .5h-.8z" fill="#ffcc78"/>
<path d="M193.8 84.8l.4 .5h-.8z" fill="none" stroke="#300" stroke-width=".18"/>
<path d="M228.7 73.1h21.4v3.9l-1.9 1.9h-19.5z" fill-rule="evenodd" fill="#e0ddd7"/>
<path d="M228.7 73.1h21.4v3.9l-1.9 1.9h-19.5z" fill="none" stroke="#bfbdba" stroke-width=".18"/>
<path d="M228.3 72.7h21.4v3.9l-1.9 1.9h-19.5z" fill-rule="evenodd" fill="#ffff96"/>
<path d="M228.3 72.7h21.4v3.9l-1.9 1.9h-19.5z" fill="none" stroke="#000" stroke-width=".18"/>
<path d="M247.8 76.6h1.9l-1.9 1.9z" fill="#f2f0d8"/>
<path d="M247.8 76.6h1.9l-1.9 1.9z" fill="none" stroke="#bfbdba" stroke-width=".18"/>
<path d="M228.9 73.1l.4 .6h-.8z" fill="#ffcc78"/>
<path d="M228.9 73.1l.4 .6h-.8z" fill="none" stroke="#300" stroke-width=".18"/>
<path d="M80.5 180.2h27.3v3.9l-1.9 2h-25.4z" fill-rule="evenodd" fill="#e0ddd7"/>
<path d="M80.5 180.2h27.3v3.9l-1.9 2h-25.4z" fill="none" stroke="#bfbdba" stroke-width=".18"/>
<path d="M80.1 179.8h27.3v3.9l-1.9 2h-25.4z" fill-rule="evenodd" fill="#ffff96"/>
<path d="M80.1 179.8h27.3v3.9l-1.9 2h-25.4z" fill="none" stroke="#000" stroke-width=".18"/>
<path d="M105.5 183.7h1.9l-1.9 2z" fill="#f2f0d8"/>
<path d="M105.5 183.7h1.9l-1.9 2z" fill="none" stroke="#bfbdba" stroke-width=".18"/>
<path d="M80.7 180.2l.4 .6h-.8z" fill="#ffcc78"/>
<path d="M80.7 180.2l.4 .6h-.8z" fill="none" stroke="#300" stroke-width=".18"/>
<path d="M133.2 180.2h27.3v3.9l-2 2h-25.3z" fill-rule="evenodd" fill="#e0ddd7"/>
<path d="M133.2 180.2h27.3v3.9l-2 2h-25.3z" fill="none" stroke="#bfbdba" stroke-width=".18"/>
<path d="M132.8 179.8h27.3v3.9l-2 2h-25.3z" fill-rule="evenodd" fill="#ffff96"/>
<path d="M132.8 179.8h27.3v3.9l-2 2h-25.3z" fill="none" stroke="#000" stroke-width=".18"/>
<path d="M158.1 183.7h2l-2 2z" fill="#f2f0d8"/>
<path d="M158.1 183.7h2l-2 2z" fill="none" stroke="#bfbdba" stroke-width=".18"/>
<path d="M133.4 180.2l.3 .6h-.7z" fill="#ffcc78"/>
<path d="M133.4 180.2l.3 .6h-.7z" fill="none" stroke="#300" stroke-width=".18"/>
<g font-size="5.2">
<text x="52.9" y="28.7">ESP32 - Power</text>
<text x="191.2" y="28.7">ESP32 - GPIO</text>
<text x="52.9" y="77.4">ESP32 - UART</text>
<text x="191.2" y="110.5">ESP32 - SD Card</text>
<text x="93.8" y="137.8">Voltage Monitors</text>
</g>
<g font-size="1.8">
<text x="25.9" y="14.8">1</text>
<text x="74.5" y="14.8">2</text>
<text x="123.3" y="14.8">3</text>
<text x="172" y="14.8">4</text>
<text x="220.8" y="14.8">5</text>
<text x="269.4" y="14.8">6</text>
<text x="3.6" y="36">A</text>
<text x="73.9" y="39.1">2</text>
<text x="77.6" y="40.1">3V3</text>
<text x="292" y="36">A</text>
<text x="73.1" y="50.9">15</text>
<text x="73.1" y="52.8">38</text>
<text x="74" y="48.9">1</text>
<text x="77.6" y="49.9">GND</text>
<text x="77.6" y="51.8">GND</text>
<text x="77.6" y="53.8">GND</text>
<text x="195.9" y="48.9">25</text>
<text x="196.7" y="52.8">4</text>
<text x="200.5" y="53.8">SENSOR_VP</text>
<text x="200.5" y="49.9">IO0</text>
<text x="213.7" y="53.8">IO22</text>
<text x="213.8" y="49.9">IO21</text>
<text x="220.1" y="48.9">33</text>
<text x="220.1" y="52.8">36</text>
<text x="73" y="54.8">39</text>
<text x="77.6" y="55.7">PAD (GND)</text>
<text x="196.7" y="56.7">5</text>
<text x="200.5" y="57.6">SENSOR_VN</text>
<text x="213.7" y="57.6">IO23</text>
<text x="220.1" y="56.7">37</text>
<text x="196.7" y="60.6">6</text>
<text x="196.7" y="64.5">7</text>
<text x="200.5" y="61.5">IO34</text>
<text x="200.5" y="65.4">IO35</text>
<text x="213.7" y="61.5">IO25</text>
<text x="213.7" y="65.4">IO26</text>
<text x="220.1" y="60.6">10</text>
<text x="220.1" y="64.5">11</text>
<text x="195.8" y="68.4">29</text>
<text x="200.5" y="69.4">IO5</text>
<text x="213.7" y="69.4">IO27</text>
<text x="220.1" y="68.4">12</text>
<text x="195.8" y="72.3">30</text>
<text x="196" y="76.2">31</text>
<text x="200.5" y="73.3">IO18</text>
<text x="200.5" y="77.2">IO19</text>
<text x="213.7" y="73.3">IO32</text>
<text x="213.7" y="77.2">IO33</text>
<text x="220.1" y="72.3">8</text>
<text x="220.1" y="76.2">9</text>
<text x="229.3" y="75.2">IO32/33 are connected to</text>
<text x="229.3" y="77.2">the RTC crystal internally</text>
<text x="3.6" y="82.2">B</text>
<text x="90.6" y="83.9">35</text>
<text x="292.1" y="82.2">B</text>
<text x="90.6" y="87.8">34</text>
<text x="95.2" y="88.8">RXD0</text>
<text x="95.2" y="85">TXD0</text>
<text x="194.2" y="86.9">IO12: Used to select output voltage of</text>
<text x="194.2" y="88.8">internal flash chip power (VDD_SDIO).</text>
<text x="90.6" y="95.7">28</text>
<text x="194.2" y="92.7">Burn flash voltage selection eFuse to 3.3</text>
<text x="225.7" y="92.7">V</text>
<text x="90.6" y="99.6">27</text>
<text x="95.2" y="100.5">IO16/UART2_RX</text>
<text x="95.2" y="96.6">IO17/UART2_TX</text>
<text x="91.5" y="107.4">3</text>
<text x="95.2" y="108.3">EN</text>
<text x="221.3" y="117.1">13</text>
<text x="225.8" y="118.1">IO14/SCK/CLK</text>
<text x="221.2" y="124.9">24</text>
<text x="221.3" y="121">23</text>
<text x="225.8" y="122">IO15/MOSI/CMD</text>
<text x="225.8" y="125.9">IO2/MISO/D0</text>
<text x="3.6" y="128.6">C</text>
<text x="221.2" y="128.7">26</text>
<text x="225.8" y="129.8">IO4/NC/D1</text>
<text x="292.1" y="128.6">C</text>
<text x="221.2" y="132.7">14</text>
<text x="221.2" y="136.6">16</text>
<text x="225.8" y="133.6">IO12/NC/D2</text>
<text x="225.8" y="137.5">IO13/NC/D3</text>
<text x="24.3" y="148.3">17</text>
<text x="28.9" y="149.2">SHD/SD2*</text>
<text x="24.4" y="152.2">18</text>
<text x="28.9" y="153.1">SWP/SD3*</text>
<text x="24.3" y="156">19</text>
<text x="24.3" y="159.9">20</text>
<text x="28.9" y="157.1">SCS/CMD*</text>
<text x="28.9" y="160.9">SCK/CLK*</text>
<text x="194.2" y="159">IO2: Pin has to be pulled low to enter</text>
<text x="194.2" y="160.9">UART download mode.</text>
<text x="24.3" y="167.7">22</text>
<text x="24.4" y="163.8">21</text>
<text x="28.9" y="164.8">SDO/SD0*</text>
<text x="194.2" y="164.8">Jumper allows the pin to be pulled low</text>
<text x="194.2" y="166.8">when the board is reset.</text>
<text x="24.3" y="171.6">32</text>
<text x="28.9" y="168.7">SDI/SD1*</text>
<text x="28.9" y="172.6">NC</text>
<text x="3.6" y="174.8">D</text>
<text x="292.1" y="174.8">D</text>
<text x="81.1" y="182.3">48V Rail = V_adc * 24.665158</text>
<text x="81.1" y="184.3">Tau = 51 ms</text>
<text x="133.8" y="182.3">5V Rail = V_adc * 2</text>
<text x="133.8" y="184.3">Tau = 2.2 ms</text>
<text x="25.9" y="195.9">1</text>
<text x="74.5" y="195.9">2</text>
<text x="123.3" y="195.9">3</text>
<text x="172" y="195.9">4</text>
<text x="220.8" y="195.9">5</text>
<text x="269.4" y="195.9">6</text>
</g>
<g font-size="1.8" fill="#800000">
<text x="123.6" y="23.6">3V3</text>
<text x="20.2" y="27.5">3V3</text>
<text x="11.9" y="32.4">3V3</text>
<text x="53.4" y="35.2">3V3</text>
<text x="187.9" y="33.3">3V3</text>
<text x="226.9" y="33.3">3V3</text>
<text x="234.6" y="33.3">3V3</text>
<text x="242.5" y="33.3">3V3</text>
<text x="11.9" y="38.2">GND</text>
<text x="107.4" y="40.1">ESP32_GPIO0</text>
<text x="140.6" y="41.1">ESP32_GPIO0</text>
<text x="19.8" y="45">GND</text>
<text x="144.5" y="53.8">ESP32_IO36_POWER_BUTTON</text>
<text x="251.7" y="49.9">ESP32_IO21_I2C1_SDA</text>
<text x="251.7" y="53.8">ESP32_IO22_I2C1_SCL</text>
<text x="123.2" y="58.7">GND</text>
<text x="132.9" y="58.7">GND</text>
<text x="144.5" y="57.6">ESP32_IO39_nSD_CARD_DETECTED</text>
<text x="251.7" y="57.6">ESP32_IO23_I2C2_SCL</text>
<text x="52.9" y="62.5">GND</text>
<text x="144.5" y="64.5">ESP32_IO35_48V_MONITOR</text>
<text x="144.5" y="60.6">ESP32_IO34_5V_MONITOR</text>
<text x="238" y="61.5">ESP32_IO25_DSP_SD_CARD_ACCESS_EN</text>
<text x="245.9" y="65.4">ESP32_IO26_POWER_I2C_PE_INT</text>
<text x="238" y="68.4">ESP32_IO27_DEBUG_LED</text>
<text x="144.5" y="77.2">ESP32_IO19_I2C2_SDA</text>
<text x="144.5" y="73.3">ESP32_IO18_INTERFACE_I2C_PE_INT</text>
<text x="50.9" y="83.9">ESP32_PROG_UART0_TX</text>
<text x="23.6" y="85">ESP32_PROG_UART0_TX</text>
<text x="23.6" y="88.8">ESP32_PROG_UART0_RX</text>
<text x="50.9" y="87.8">ESP32_PROG_UART0_RX</text>
<text x="23.6" y="100.5">STM32_PA2_UART2_TX_ESP32_RX</text>
<text x="23.6" y="96.6">STM32_PA3_UART2_RX_ESP32_TX</text>
<text x="271.3" y="97.6">GND</text>
<text x="45.6" y="103.5">3V3</text>
<text x="58.7" y="104.4">ESP32_EN</text>
<text x="173.7" y="118.1">ESP32_SD_SCK_CLK</text>
<text x="197.2" y="117.1">ESP32_SD_SCK_CLK</text>
<text x="173.7" y="122">ESP32_SD_MOSI_CMD</text>
<text x="173.7" y="125.9">ESP32_SD_MISO_D0</text>
<text x="197.2" y="121">ESP32_SD_MOSI_CMD</text>
<text x="197.2" y="124.9">ESP32_SD_MISO_D0</text>
<text x="64.6" y="126.8">GND</text>
<text x="74.4" y="126.8">GND</text>
<text x="84.2" y="126.8">GND</text>
<text x="173.7" y="129.8">ESP32_SD_D1</text>
<text x="197.2" y="128.7">ESP32_SD_D1</text>
<text x="173.7" y="133.6">ESP32_SD_D2</text>
<text x="173.7" y="137.5">ESP32_SD_D3</text>
<text x="197.2" y="132.7">ESP32_SD_D2</text>
<text x="197.2" y="136.6">ESP32_SD_D3</text>
<text x="82.7" y="142.4">48V_SW</text>
<text x="133.9" y="142.4">5V_SW</text>
<text x="189.3" y="152.2">ESP32_GPIO0</text>
<text x="214.7" y="152.2">ESP32_SD_MISO_D0</text>
<text x="97.7" y="158">ESP32_IO35_48V_MONITOR</text>
<text x="148.4" y="158">ESP32_IO34_5V_MONITOR</text>
<text x="84.2" y="177.5">GND</text>
<text x="93.9" y="177.5">GND</text>
<text x="134.8" y="177.5">GND</text>
<text x="144.6" y="177.5">GND</text>
</g>
<g font-size="1.8" fill="#000080">
<text x="125.6" y="33.1">10K0</text>
<text x="125.6" y="31.2">R1</text>
<text x="76.3" y="37.2">U1A</text>
<text x="189.9" y="40.5">R5</text>
<text x="229.3" y="40.1">R2</text>
<text x="237.1" y="40.1">R3</text>
<text x="244.9" y="40.1">R4</text>
<text x="56.6" y="46.7">C1</text>
<text x="64.4" y="46.7">C2</text>
<text x="126.8" y="46.7">C3</text>
<text x="189.9" y="42.5">4K7</text>
<text x="199.1" y="47">U1B</text>
<text x="229.3" y="42.1">4K7</text>
<text x="237.1" y="42.1">4K7</text>
<text x="244.9" y="42.1">4K7</text>
<text x="56.6" y="48.7">22µF</text>
<text x="56.6" y="50.6">16V</text>
<text x="56.6" y="52.6">X5R</text>
<text x="64.4" y="48.7">100nF</text>
<text x="64.4" y="50.6">25V</text>
<text x="126.8" y="48.7">100nF</text>
<text x="126.8" y="50.6">25V</text>
<text x="136.3" y="48.7">S1</text>
<text x="72.4" y="58.7">ESP32-WROOM-32D</text>
<text x="273.7" y="74.8">4K7</text>
<text x="273.7" y="72.9">R6</text>
<text x="76" y="83.3">R7</text>
<text x="79.6" y="83.3">22.1</text>
<text x="93.8" y="82">U1E</text>
<text x="199.1" y="80">ESP32-WROOM-32D</text>
<text x="76.3" y="89.9">1/10W</text>
<text x="277.4" y="87.7">Blue</text>
<text x="277.4" y="89.6">2.8V</text>
<text x="277.4" y="85.7">LED1</text>
<text x="76" y="95.1">R8</text>
<text x="79.6" y="95.1">22.1</text>
<text x="76.3" y="101.5">1/10W</text>
<text x="52.7" y="106.8">R9</text>
<text x="52.7" y="109.9">10K0</text>
<text x="93.8" y="111.2">ESP32-WROOM-32D</text>
<text x="68.3" y="116.9">100nF</text>
<text x="68.3" y="118.8">25V</text>
<text x="68.3" y="115">C4</text>
<text x="78" y="116.9">100nF</text>
<text x="78" y="118.8">25V</text>
<text x="78" y="115">C5</text>
<text x="87.5" y="116.9">S2</text>
<text x="224.4" y="115.1">U1D</text>
<text x="224.4" y="142.4">ESP32-WROOM-32D</text>
<text x="228.3" y="140.5">SD INTERFACE</text>
<text x="27.6" y="146.3">U1C</text>
<text x="86.6" y="152.7">523K</text>
<text x="86.6" y="154.7">1%</text>
<text x="86.6" y="150.8">R10</text>
<text x="137.3" y="152.7">1%</text>
<text x="137.3" y="154.7">22K1</text>
<text x="137.3" y="150.8">R11</text>
<text x="204.7" y="154.7">0R</text>
<text x="204.7" y="151.6">R12</text>
<text x="86.6" y="164.4">1%</text>
<text x="86.6" y="166.4">22K1</text>
<text x="86.6" y="162.5">R13</text>
<text x="97.5" y="167.5">100nF</text>
<text x="97.5" y="165.6">C6</text>
<text x="137.3" y="164.4">1%</text>
<text x="137.3" y="166.4">22K1</text>
<text x="137.3" y="162.5">R14</text>
<text x="148.2" y="167.5">100nF</text>
<text x="148.2" y="165.6">C7</text>
<text x="97.5" y="169.5">25V</text>
<text x="148.2" y="169.5">25V</text>
<text x="27.6" y="177.5">ESP32-WROOM-32D</text>
<text x="28.5" y="175.6">NOT CONNECTED</text>
<text x="208.8" y="176.5">MIXR Input and Processing.PrjPcb</text>
<text x="210.8" y="180.4">ESP32</text>
<text x="240" y="184.3">[No Variations]</text>
<text x="208.8" y="188.2">Taiping Li</text>
<text x="239.8" y="188.2">1.0</text>
<text x="212.7" y="192.1">2020-01-30</text>
<text x="237.7" y="192.1">7</text>
<text x="245.5" y="192.1">14</text>
</g>
<g font-size="1.4">
<text x="199.6" y="175.7">PROJECT</text>
<text x="199.6" y="179.5">DOCUMENT</text>
<text x="199.6" y="183.4">PART NUMBER</text>
<text x="231" y="183.4">VARIANT</text>
<text x="199.6" y="187.3">DRAWN BY</text>
<text x="199.6" y="191.2">LAST MODIFIED</text>
<text x="231" y="187.3">REVISION</text>
<text x="231" y="192">SHEET</text>
<text x="241.1" y="192">OF</text>
</g>
<g font-size="1.1" fill="#000080">
<text x="272.2" y="71.3" transform="rotate(90 272.2 71.3)">0402</text>
<text x="85" y="149.2" transform="rotate(90 85 149.2)">0402</text>
<text x="135.8" y="149.2" transform="rotate(90 135.8 149.2)">0402</text>
<text x="85" y="160.9" transform="rotate(90 85 160.9)">0402</text>
<text x="135.8" y="160.9" transform="rotate(90 135.8 160.9)">0402</text>
</g>
<g font-size=".7" fill="#000080">
<text x="125.6" y="34.3" transform="rotate(-90 125.6 34.3)">0402</text>
<text x="188.7" y="39" transform="rotate(90 188.7 39)">0402</text>
<text x="227.6" y="39" transform="rotate(90 227.6 39)">0402</text>
<text x="235.5" y="39" transform="rotate(90 235.5 39)">0402</text>
<text x="243.3" y="39" transform="rotate(90 243.3 39)">0402</text>
<text x="61.7" y="44.2" transform="rotate(90 61.7 44.2)">0402</text>
<text x="124.2" y="44.2" transform="rotate(90 124.2 44.2)">0402</text>
<text x="52.3" y="108.4">0402</text>
<text x="65.6" y="112.4" transform="rotate(90 65.6 112.4)">0402</text>
<text x="75.4" y="112.4" transform="rotate(90 75.4 112.4)">0402</text>
<text x="204.4" y="153.2">0402</text>
<text x="94.9" y="163.1" transform="rotate(90 94.9 163.1)">0402</text>
<text x="145.6" y="163.1" transform="rotate(90 145.6 163.1)">0402</text>
</g>
</svg>
